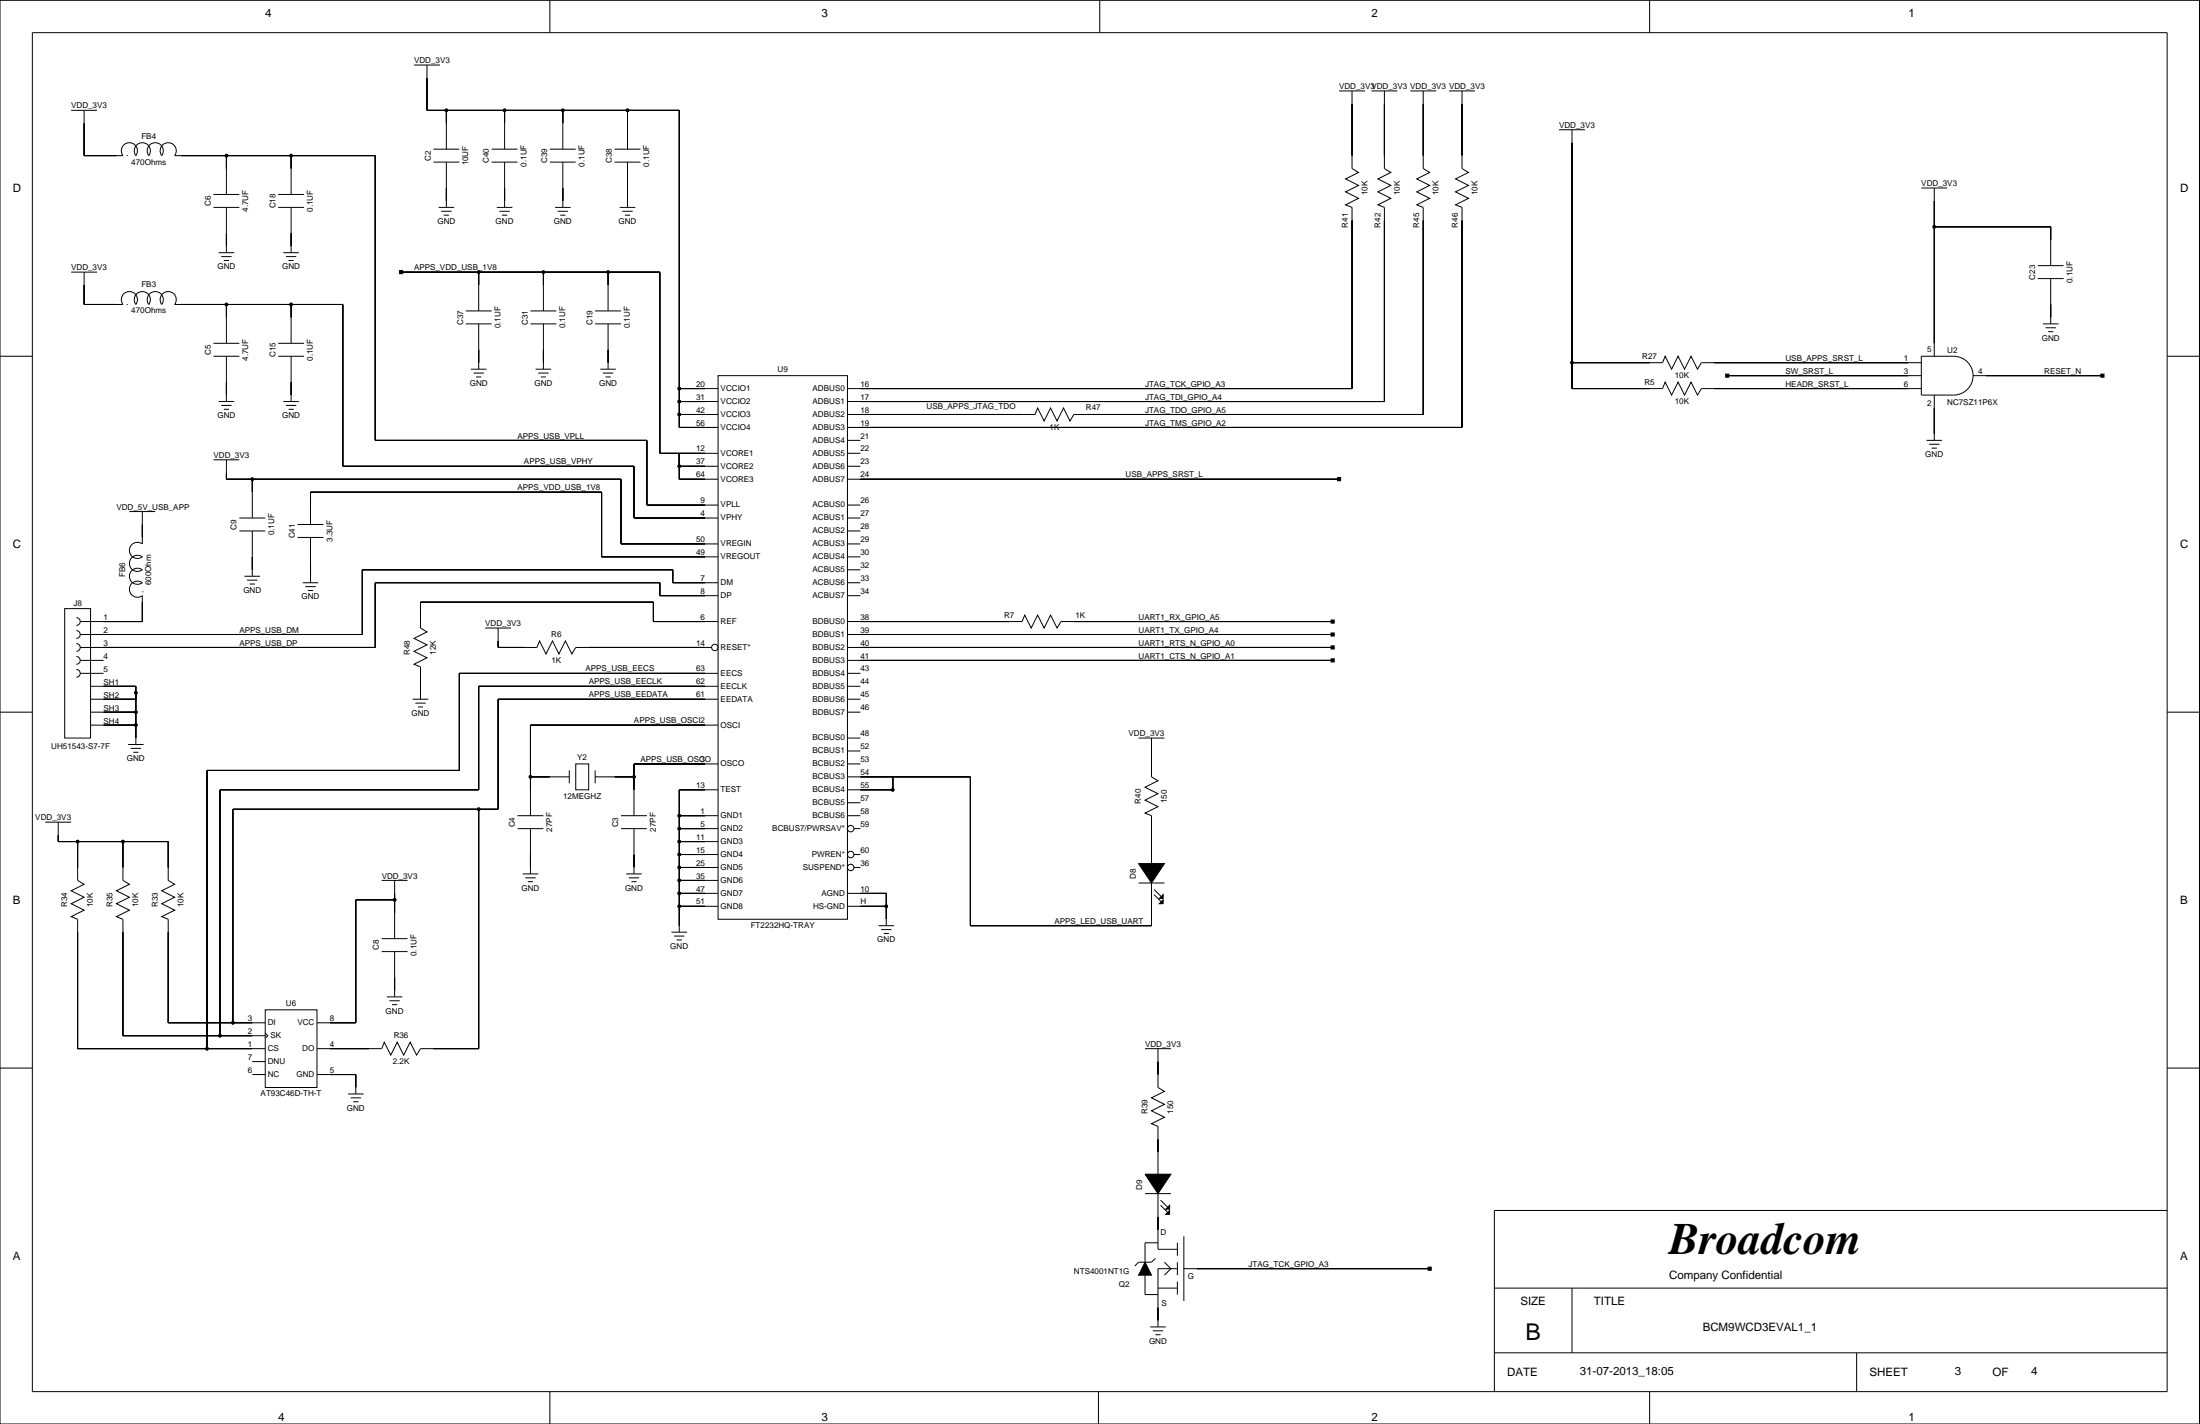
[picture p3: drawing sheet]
<svg xmlns="http://www.w3.org/2000/svg" width="432mm" height="279mm" viewBox="0 0 432 279" stroke-linecap="round" stroke-linejoin="round" font-family="sans-serif">
<g fill="none" stroke="#000" stroke-width=".2">
<path d="M0 .1h431.7v279.3h-431.7zM6.3 6.4h419.1v266.7h-419.1zM81.3 12.8h5M83.8 12.8v8.8h49.5v62.3h7.6M107.9 .1v6.3M215.9 .1v6.3M262.8 17.8h5.1M265.4 17.8v15.3l1.2 .7-2.5 1.3 2.5 1.3-2.5 1.2 2.5 1.3-2.5 1.3 1.3 .5v35.5h-99.1M269.2 17.8h5.1M271.7 17.8v15.3l1.3 .7-2.6 1.3 2.6 1.3-2.6 1.2 2.6 1.3-2.6 1.3 1.3 .5v38.1h-105.4M276.8 17.8h5.1M279.3 17.8v15.3l1.3 .7-2.5 1.3 2.5 1.3-2.5 1.2 2.5 1.3-2.5 1.3 1.2 .5v40.6h-68.5l-.8 1.3-1.3-2.5-1.2 2.5-1.3-2.5-1.3 2.5-1.2-2.5-.5 1.2h-36.9"/>
<path d="M284.4 17.8h5.1M287 17.8v15.3l1.2 .7-2.5 1.3 2.5 1.3-2.5 1.2 2.5 1.3-2.5 1.3 1.3 .5v43.2h-120.7M323.8 .1v6.3M14 21.6h5M16.5 21.6v8.9h7.6a1.59 1.59 0 0 1 .2-2.1 1.59 1.59 0 0 1 2.2 0 1.59 1.59 0 0 1 .2 2.1 1.59 1.59 0 0 1 .2-2.1 1.59 1.59 0 0 1 2.1 0 1.59 1.59 0 0 1 .2 2.1 1.59 1.59 0 0 1 .2-2.1 1.59 1.59 0 0 1 2.1 0 1.59 1.59 0 0 1 .2 2.1 1.59 1.59 0 0 1 .2-2.1 1.59 1.59 0 0 1 2.2 0 1.59 1.59 0 0 1 .2 2.1h39.3v55.9h53.4v12.7h13.9M24.9 30.5h.1M41.9 38.2h5.1M44.4 30.5v7.7M54.6 38.2h5.1M57.1 30.5v7.7M85.1 31.8h5M85.1 29.3h5"/>
<path d="M87.6 21.6v7.7M87.6 31.8v8.9M96.5 31.8h5.1M96.5 29.3h5.1M99 21.6v7.7M99 31.8v8.9M107.9 31.8h5.1M107.9 29.3h5.1M110.5 21.6v7.7M110.5 31.8v8.9M120.6 31.8h5.1M120.6 29.3h5.1"/>
<path d="M123.2 21.6v7.7M123.2 31.8v8.9M306 25.5h5.1M308.5 25.5v50.7h17.8l.5-1.2 1.3 2.5 1.3-2.5 1.2 2.5 1.3-2.5 1.3 2.5 .7-1.3h43.2M377.1 36.9h5.1M379.6 36.9v33M14 53.4h5M16.5 53.4v6.3h7.6M24.1 59.7a1.59 1.59 0 0 1 .2-2.1 1.59 1.59 0 0 1 2.2 0 1.59 1.59 0 0 1 .2 2.1 1.59 1.59 0 0 1 .2-2.1 1.59 1.59 0 0 1 2.1 0 1.59 1.59 0 0 1 .2 2.1 1.59 1.59 0 0 1 .2-2.1 1.59 1.59 0 0 1 2.1 0 1.59 1.59 0 0 1 .2 2.1 1.59 1.59 0 0 1 .2-2.1 1.59 1.59 0 0 1 2.2 0 1.59 1.59 0 0 1 .2 2.1M24.9 59.7h.1M34.3 59.7h33v31.8h57.1v10.1h16.5M41.9 40.7h5.1"/>
<path d="M42.9 49.6h3.1M43.4 50.3h2.1M43.9 51.1h1M44.4 40.7v8.9M44.4 59.7v7.7M54.6 40.7h5.1M55.6 49.6h3.1M56.1 50.3h2.1M56.6 51.1h1M57.1 40.7v8.9M57.1 59.7v7.7M78.7 53.4h50.8v35.5h11.4"/>
<path d="M86.1 40.7h3M86.6 41.5h2M87.1 42.2h1M94 53.4v7.6M97.5 40.7h3.1M98 41.5h2.1M98.5 42.2h1M106.7 53.4v7.6M108.9 40.7h3.1M109.4 41.5h2.1M110 42.2h1M119.4 53.4v7.6"/>
<path d="M121.6 40.7h3.1M122.1 41.5h2.1M122.7 42.2h1M379.6 44.5h22.9v7.6M400 54.7h5M400 52.1h5M402.5 54.7v8.8M0 69.9h6.3M41.9 69.9h5.1M41.9 67.4h5.1M42.9 78.8h3.1M43.4 79.5h2.1"/>
<path d="M44.4 69.9v8.9M54.6 69.9h5.1M54.6 67.4h5.1M55.6 78.8h3.1M56.1 79.5h2.1M57.1 69.9v8.9M91.4 63.5h5.1M91.4 61h5.1M92.4 72.4h3.1M92.9 73.2h2.1M93.5 74h1M94 63.5v8.9"/>
<path d="M104.1 63.5h5.1M104.1 61h5.1M105.1 72.4h3.1M105.6 73.2h2.1M106.1 74h1.1M106.7 63.5v8.9M116.8 63.5h5.1M116.8 61h5.1M117.8 72.4h3.1M118.3 73.2h2.1M118.8 74h1.1M119.4 63.5v8.9"/>
<path d="M133.3 76.2h7.6M133.3 78.8h7.6M140.9 73.7h25.4v106.7h-25.4zM308.5 71.2h17.8l.5-1.3 1.3 2.5 1.3-2.5 1.2 2.5 1.3-2.5 1.3 2.5 .7-1.2h43.2M339 73.7h38.1M377.1 69.9h6.4a3.8 3.8 0 0 1 3.8 3.8 3.8 3.8 0 0 1-3.8 3.8h-6.4zM379.6 77.5v8.9M387.3 73.7h25.4M396.1 77.5h.1M397.4 77.5h.1M401 63.5h3M401.5 64.3h2"/>
<path d="M402 65.1h1M425.4 69.9h6.3M41.9 90.2h5.1M43.9 80.3h1M44.4 90.2v3.8h77.5v12.7h19M49.5 94v7.6M56.6 80.3h1M133.3 81.3h7.6M133.3 88.9v5.1h7.6M133.3 91.5h7.6M166.3 86.4h2.6M166.3 99.1h2.6"/>
<path d="M166.3 94h96.5M166.3 91.5h2.6M166.3 88.9h2.6M378.1 86.4h3.1M378.6 87.2h2.1M379.1 87.9h1.1M12.7 119.4h5.1v25.4h-5.1zM25.4 100.4h5.1M27.9 116.1h.1M27.9 100.4v6.3a1.59 1.59 0 0 0-2.1 .2 1.59 1.59 0 0 0 0 2.2 1.59 1.59 0 0 0 2.1 .2 1.59 1.59 0 0 0-2.1 .2 1.59 1.59 0 0 0 0 2.1 1.59 1.59 0 0 0 2.1 .2 1.59 1.59 0 0 0-2.1 .2 1.59 1.59 0 0 0 0 2.1 1.59 1.59 0 0 0 2.1 .2 1.59 1.59 0 0 0-2.1 .2 1.59 1.59 0 0 0 0 2.2 1.59 1.59 0 0 0 2.1 .2v5.1h-12.2M47 104.2h5.1M47 101.6h5.1"/>
<path d="M48 113.1h3M48.5 113.8h2M49 114.6h1M49.5 104.2v8.9M58.4 105.4h5.1M58.4 102.9h5.1M59.4 114.3h3.1M59.9 115.1h2.1M60.4 115.9h1.1M60.9 102.9v-6.3h57.2v12.7h22.8M60.9 105.4v8.9M140.9 116.9h-11.4v-2.6h-55.9v12.7h-57.9"/>
<path d="M140.9 114.3h-8.8v-2.5h-61v12.7h-55.4M166.3 114.3h2.6M166.3 104.2h2.6M166.3 101.6h2.6M166.3 106.7h2.6M166.3 109.3h2.6M166.3 116.9h2.6M166.3 111.8h2.6M0 139.7h6.3M15 131.4a.76 .76 0 0 1 .7 .7 .76 .76 0 0 1-.7 .8M15 128.8a.76 .76 0 0 1 .7 .8 .76 .76 0 0 1-.7 .7M15 126.3a.76 .76 0 0 1 .7 .7 .76 .76 0 0 1-.7 .8"/>
<path d="M15 123.7a.76 .76 0 0 1 .7 .8 .76 .76 0 0 1-.7 .8M15 121.2a.76 .76 0 0 1 .7 .8 .76 .76 0 0 1-.7 .7M15.7 129.6h4.6M15.7 132.1h4.6M17.8 139.7h8.9M17.8 137.2h8.9M17.8 134.7h8.9v11.4M81 137.2h3.1M81.5 138h2M82 138.7h1M95.2 123.2h5.1M97.8 123.2v3.8h7.6l.5-1.2 1.3 2.5 1.2-2.5 1.3 2.5 1.3-2.5 1.2 2.5 .8-1.3h26.7"/>
<path d="M140.9 122h-12.7v-3.9h-45.7v5.1l1.3 .8-2.5 1.3 2.5 1.2-2.5 1.3 2.5 1.3-2.5 1.2 1.2 .5v6.4M140.9 137.2h-43.1v21.6h-52.1v41.9M140.9 132.1h-50.8v19.1h-49.5v54.6M140.9 134.7h-46.9v20.3h-50.8v48.2M166.3 122h34.3l.5-1.3 1.3 2.5 1.3-2.5 1.2 2.5 1.3-2.5 1.3 2.5 .7-1.2h53.4M166.3 127h95.3M166.3 139.7h2.6M166.3 137.2h2.6M166.3 124.5h95.3M166.3 129.6h95.3M166.3 132.1h2.6M166.3 134.7h2.6"/>
<path d="M425.4 139.7h6.3M17.8 142.3h8.9M25.1 146.1h3.1M25.6 146.8h2.1M26.2 147.6h1M94 158.8v47h-11.5l-.7 1.2-1.3-2.5-1.3 2.5-1.2-2.5-1.3 2.5-1.3-2.5-.5 1.3h-12.7M104.1 152.4h7.6M111.7 151.2v2.5M113 149.9h2.5v5.1h-2.5zM116.8 152.4h7.6M116.8 151.2v2.5M140.9 155h-7.6v27.9"/>
<path d="M140.9 149.9h-16.5v10.1M140.9 142.3h-36.8v17.7M166.3 152.4h24.2v29.2h35.5v-8.3M166.3 144.8h2.6M166.3 157.5h2.6M166.3 149.9h2.6M166.3 147.3h2.6M175.2 152.4v2.6h-8.9M223.5 144.8h5M226 144.8v7.6l1.3 .8-2.6 1.3 2.6 1.2-2.6 1.3 2.6 1.3-2.6 1.2 1.3 .5v9.4M8.9 161.3h5.1M11.4 161.3v3.8h21.6v7.6l1.3 .8-2.6 1.3 2.6 1.2-2.6 1.3 2.6 1.3-2.6 1.3 1.3 .5v20.3h19.1"/>
<path d="M15.2 165.1v7.6l1.3 .8-2.5 1.3 2.5 1.2-2.5 1.3 2.5 1.3-2.5 1.3 1.2 .5v25.4h36.9M24.1 165.1v7.6l1.3 .8-2.5 1.3 2.5 1.2-2.5 1.3 2.5 1.3-2.5 1.3 1.2 .5v22.8h28M74.9 172.7h5.1M77.5 176.6h-7.7v24.1h-7.6M77.5 172.7v11.5M101.6 162.6h5.1M101.6 160h5.1M102.6 171.5h3M103.1 172.2h2M103.6 173h1M104.1 162.6v8.9M121.9 162.6h5.1"/>
<path d="M121.9 160h5.1M122.9 171.5h3.1M123.4 172.2h2M123.9 173h1M124.4 162.6v8.9M133.3 172.7h7.6M133.3 162.6h7.6M133.3 160h7.6M133.3 170.2h7.6M133.3 177.8h7.6M133.3 175.3h7.6M133.3 167.7h7.6"/>
<path d="M133.3 165.1h7.6M166.3 175.3h7.7v6.3M166.3 160h2.6M166.3 177.8h7.7M167.6 162.6h1.3M167.6 170.2h1.3M167.6 167.7h1.3M223.5 173.3h5M226.5 174.5l1.5 1.5M226.5 175.5l1.5 1.6M52.1 198.1h10.1v15.3h-10.1zM74.9 186.7h5.1"/>
<path d="M74.9 184.2h5.1M75.9 195.6h3.1M76.4 196.4h2.1M76.9 197.1h1.1M77.5 186.7v8.9M131.8 182.9h3M132.3 183.7h2M132.8 184.4h1M172.4 181.6h3.1M172.9 182.4h2.1M173.4 183.2h1.1M0 209.6h6.3"/>
<path d="M49.5 210.8h2.6M49.5 208.3h2.6M52.1 202.7l.5 .5-.5 .5M62.2 210.8h7.6v3.8M68.3 214.6h3.1M68.8 215.4h2M69.3 216.2h1M224.7 205.8h5.1M227.3 205.8v7.6l1.2 .7-2.5 1.3 2.5 1.3-2.5 1.2 2.5 1.3-2.5 1.3 1.3 .5v9.4M425.4 209.6h6.3M224.7 234.2h5.1M227.3 234.2v10.9h3.8"/>
<path d="M227.8 235.5l1.5 1.5M227.8 236.5l1.5 1.5M425.4 237.5h-132.1v35.6M224.7 250.2v3.8h2.6M226.8 246.9l-.8 .8h-2.5l-.8 .7M227.3 252.7h3.8M227.3 243.8h-2.6v3.9M228.5 247.7l1.3 1.2-1.3 1.3M231.1 248.9h-3.8v11.5M231.1 243.8v2.6M231.1 247.7v2.5M231.1 251.5v2.5"/>
<path d="M232.4 248.9h48.2M232.4 242.6v12.7M293.3 252.7h132.1M308.5 252.7v12.7M107.9 273.1v6.3M215.6 273.1v6.3M225.8 260.4h3M226.3 261.1h2M226.8 261.9h1M293.3 265.4h132.1M323.8 273.1v6.3M364.4 265.4v7.7"/>
<circle cx="44.4" cy="30.5" r=".25"/>
<circle cx="57.1" cy="30.5" r=".25"/>
<circle cx="87.6" cy="21.6" r=".25"/>
<circle cx="99" cy="21.6" r=".25"/>
<circle cx="110.5" cy="21.6" r=".25"/>
<circle cx="123.2" cy="21.6" r=".25"/>
<circle cx="44.4" cy="59.7" r=".25"/>
<circle cx="57.1" cy="59.7" r=".25"/>
<circle cx="94" cy="53.4" r=".25"/>
<circle cx="106.7" cy="53.4" r=".25"/>
<circle cx="119.4" cy="53.4" r=".25"/>
<circle cx="379.6" cy="44.5" r=".25"/>
<circle cx="133.3" cy="76.2" r=".25"/>
<circle cx="133.3" cy="78.8" r=".25"/>
<circle cx="308.5" cy="71.2" r=".25"/>
<circle cx="49.5" cy="94" r=".25"/>
<circle cx="133.3" cy="81.3" r=".25"/>
<circle cx="133.3" cy="91.5" r=".25"/>
<circle cx="26.7" cy="139.7" r=".25"/>
<circle cx="26.7" cy="135.9" r=".25"/>
<circle cx="140.3" cy="127" r=".63"/>
<circle cx="26.7" cy="142.3" r=".25"/>
<circle cx="94" cy="158.8" r=".25"/>
<circle cx="104.1" cy="152.4" r=".25"/>
<circle cx="124.4" cy="152.4" r=".25"/>
<circle cx="175.2" cy="155" r=".25"/>
<circle cx="15.2" cy="165.1" r=".25"/>
<circle cx="24.1" cy="165.1" r=".25"/>
<circle cx="77.5" cy="176.6" r=".25"/>
<circle cx="133.3" cy="175.3" r=".25"/>
<circle cx="133.3" cy="167.7" r=".25"/>
<circle cx="133.3" cy="160" r=".25"/>
<circle cx="133.3" cy="172.7" r=".25"/>
<circle cx="133.3" cy="165.1" r=".25"/>
<circle cx="133.3" cy="170.2" r=".25"/>
<circle cx="133.3" cy="177.8" r=".25"/>
<circle cx="133.3" cy="162.6" r=".25"/>
<circle cx="167" cy="170.2" r=".63"/>
<circle cx="167" cy="167.7" r=".63"/>
<circle cx="167" cy="162.6" r=".63"/>
<circle cx="174" cy="177.8" r=".25"/>
<circle cx="40.6" cy="205.8" r=".25"/>
<circle cx="43.2" cy="203.2" r=".25"/>
<circle cx="45.7" cy="200.7" r=".25"/>
</g>
<g fill="#000" stroke="#000" stroke-width=".2">
<path d="M83.8 15.3v6.3z" fill-rule="evenodd"/>
<path d="M16.5 24.2v6.3z" fill-rule="evenodd"/>
<path d="M16.5 30.5h6.4z" fill-rule="evenodd"/>
<path d="M35.6 30.5h8.8z" fill-rule="evenodd"/>
<path d="M44.4 30.5v2.6z" fill-rule="evenodd"/>
<path d="M57.1 30.5v2.6z" fill-rule="evenodd"/>
<path d="M44.4 30.5h12.7z" fill-rule="evenodd"/>
<path d="M57.1 30.5h16.5z" fill-rule="evenodd"/>
<path d="M73.6 30.5v55.9z" fill-rule="evenodd"/>
<path d="M87.6 21.6v2.6z" fill-rule="evenodd"/>
<path d="M83.8 21.6h3.8z" fill-rule="evenodd"/>
<path d="M87.6 36.9v2.5z" fill-rule="evenodd"/>
<path d="M99 21.6v2.6z" fill-rule="evenodd"/>
<path d="M87.6 21.6h11.4z" fill-rule="evenodd"/>
<path d="M99 36.9v2.5z" fill-rule="evenodd"/>
<path d="M110.5 21.6v2.6z" fill-rule="evenodd"/>
<path d="M99 21.6h11.5z" fill-rule="evenodd"/>
<path d="M110.5 36.9v2.5z" fill-rule="evenodd"/>
<path d="M110.5 21.6h12.7z" fill-rule="evenodd"/>
<path d="M123.2 21.6v2.6z" fill-rule="evenodd"/>
<path d="M123.2 36.9v2.5z" fill-rule="evenodd"/>
<path d="M133.3 21.6v54.6z" fill-rule="evenodd"/>
<path d="M123.2 21.6h10.1z" fill-rule="evenodd"/>
<path d="M265.4 20.4v10.1z" fill-rule="evenodd"/>
<path d="M271.7 20.4v10.1z" fill-rule="evenodd"/>
<path d="M279.3 20.4v10.1z" fill-rule="evenodd"/>
<path d="M287 20.4v10.1z" fill-rule="evenodd"/>
<path d="M308.5 28v43.2z" fill-rule="evenodd"/>
<path d="M379.6 39.4v5.1z" fill-rule="evenodd"/>
<path d="M16.5 55.9v3.8z" fill-rule="evenodd"/>
<path d="M16.5 59.7h6.4z" fill-rule="evenodd"/>
<path d="M44.4 45.8v2.5z" fill-rule="evenodd"/>
<path d="M44.4 59.7v2.6z" fill-rule="evenodd"/>
<path d="M35.6 59.7h8.8z" fill-rule="evenodd"/>
<path d="M57.1 45.8v2.5z" fill-rule="evenodd"/>
<path d="M57.1 59.7v2.6z" fill-rule="evenodd"/>
<path d="M44.4 59.7h12.7z" fill-rule="evenodd"/>
<path d="M57.1 59.7h10.2z" fill-rule="evenodd"/>
<path d="M67.3 59.7v31.8z" fill-rule="evenodd"/>
<path d="M78.4 53.1h.6v.6h-.6z" fill-rule="evenodd"/>
<path d="M94 53.4v2.5z" fill-rule="evenodd"/>
<path d="M78.7 53.4h15.3z" fill-rule="evenodd"/>
<path d="M106.7 53.4v2.5z" fill-rule="evenodd"/>
<path d="M94 53.4h12.7z" fill-rule="evenodd"/>
<path d="M119.4 53.4v2.5z" fill-rule="evenodd"/>
<path d="M106.7 53.4h12.7z" fill-rule="evenodd"/>
<path d="M129.5 53.4v35.5z" fill-rule="evenodd"/>
<path d="M119.4 53.4h10.1z" fill-rule="evenodd"/>
<path d="M265.4 43.2v33z" fill-rule="evenodd"/>
<path d="M271.7 43.2v35.6z" fill-rule="evenodd"/>
<path d="M279.3 43.2v38.1z" fill-rule="evenodd"/>
<path d="M287 43.2v40.7z" fill-rule="evenodd"/>
<path d="M379.6 44.5v22.9z" fill-rule="evenodd"/>
<path d="M379.6 44.5h22.9z" fill-rule="evenodd"/>
<path d="M402.5 44.5v2.5z" fill-rule="evenodd"/>
<path d="M402.5 59.7v2.6z" fill-rule="evenodd"/>
<path d="M44.4 75v2.5z" fill-rule="evenodd"/>
<path d="M57.1 75v2.5z" fill-rule="evenodd"/>
<path d="M94 68.6v2.6z" fill-rule="evenodd"/>
<path d="M106.7 68.6v2.6z" fill-rule="evenodd"/>
<path d="M119.4 68.6v2.6z" fill-rule="evenodd"/>
<path d="M133.3 78.8v2.5z" fill-rule="evenodd"/>
<path d="M133.3 76.2v2.6z" fill-rule="evenodd"/>
<path d="M133.3 78.8h5.1z" fill-rule="evenodd"/>
<path d="M133.3 76.2h5.1z" fill-rule="evenodd"/>
<path d="M168.9 76.2h96.5z" fill-rule="evenodd"/>
<path d="M168.9 78.8h102.8z" fill-rule="evenodd"/>
<path d="M308.5 71.2v5z" fill-rule="evenodd"/>
<path d="M308.5 71.2h15.3z" fill-rule="evenodd"/>
<path d="M308.5 76.2h15.3z" fill-rule="evenodd"/>
<path d="M338.7 73.4h.6v.6h-.6z" fill-rule="evenodd"/>
<path d="M336.5 71.2h38.1z" fill-rule="evenodd"/>
<path d="M339 73.7h35.6z" fill-rule="evenodd"/>
<path d="M336.5 76.2h38.1z" fill-rule="evenodd"/>
<path d="M412.4 73.4h.6v.6h-.6z" fill-rule="evenodd"/>
<path d="M389.8 73.7h22.9z" fill-rule="evenodd"/>
<path d="M44.4 92.8v1.2z" fill-rule="evenodd"/>
<path d="M49.5 94v2.6z" fill-rule="evenodd"/>
<path d="M44.4 94h5.1z" fill-rule="evenodd"/>
<path d="M60.9 96.6v1.2z" fill-rule="evenodd"/>
<path d="M118.1 96.6v12.7z" fill-rule="evenodd"/>
<path d="M60.9 96.6h57.2z" fill-rule="evenodd"/>
<path d="M121.9 94v12.7z" fill-rule="evenodd"/>
<path d="M49.5 94h72.4z" fill-rule="evenodd"/>
<path d="M124.4 91.5v10.1z" fill-rule="evenodd"/>
<path d="M67.3 91.5h57.1z" fill-rule="evenodd"/>
<path d="M127 86.4v12.7z" fill-rule="evenodd"/>
<path d="M73.6 86.4h53.4z" fill-rule="evenodd"/>
<path d="M133.3 81.3v2.6z" fill-rule="evenodd"/>
<path d="M133.3 88.9v2.6z" fill-rule="evenodd"/>
<path d="M133.3 91.5v2.5z" fill-rule="evenodd"/>
<path d="M133.3 88.9v2.6z" fill-rule="evenodd"/>
<path d="M129.5 88.9h3.8z" fill-rule="evenodd"/>
<path d="M133.3 83.9h5.1z" fill-rule="evenodd"/>
<path d="M133.3 81.3h5.1z" fill-rule="evenodd"/>
<path d="M127 99.1h11.4z" fill-rule="evenodd"/>
<path d="M133.3 88.9h5.1z" fill-rule="evenodd"/>
<path d="M133.3 94h5.1z" fill-rule="evenodd"/>
<path d="M133.3 91.5h5.1z" fill-rule="evenodd"/>
<path d="M168.9 81.3h31.7z" fill-rule="evenodd"/>
<path d="M262.5 93.7h.6v.6h-.6z" fill-rule="evenodd"/>
<path d="M168.9 94h93.9z" fill-rule="evenodd"/>
<path d="M213.3 81.3h66z" fill-rule="evenodd"/>
<path d="M168.9 83.9h118.1z" fill-rule="evenodd"/>
<path d="M379.6 80.1v5z" fill-rule="evenodd"/>
<path d="M27.9 118.1v3.9z" fill-rule="evenodd"/>
<path d="M27.9 102.9v2.5z" fill-rule="evenodd"/>
<path d="M49.5 109.3v2.5z" fill-rule="evenodd"/>
<path d="M60.9 110.5v2.6z" fill-rule="evenodd"/>
<path d="M71.1 111.8v12.7z" fill-rule="evenodd"/>
<path d="M73.6 114.3v12.7z" fill-rule="evenodd"/>
<path d="M82.5 118.1v2.6z" fill-rule="evenodd"/>
<path d="M128.2 118.1v3.9z" fill-rule="evenodd"/>
<path d="M82.5 118.1h45.7z" fill-rule="evenodd"/>
<path d="M73.6 114.3h55.9z" fill-rule="evenodd"/>
<path d="M129.5 114.3v2.6z" fill-rule="evenodd"/>
<path d="M71.1 111.8h61z" fill-rule="evenodd"/>
<path d="M132.1 111.8v2.5z" fill-rule="evenodd"/>
<path d="M121.9 106.7h16.5z" fill-rule="evenodd"/>
<path d="M124.4 101.6h14z" fill-rule="evenodd"/>
<path d="M132.1 114.3h6.3z" fill-rule="evenodd"/>
<path d="M129.5 116.9h8.9z" fill-rule="evenodd"/>
<path d="M118.1 109.3h20.3z" fill-rule="evenodd"/>
<path d="M20.3 137.2h6.4z" fill-rule="evenodd"/>
<path d="M26.7 135.9v1.3z" fill-rule="evenodd"/>
<path d="M20.3 134.7h6.4z" fill-rule="evenodd"/>
<path d="M26.7 134.7v1.2z" fill-rule="evenodd"/>
<path d="M26.7 135.9v3.8z" fill-rule="evenodd"/>
<path d="M20.3 139.7h6.4z" fill-rule="evenodd"/>
<path d="M26.7 139.7v2.6z" fill-rule="evenodd"/>
<path d="M20.3 122h7.6z" fill-rule="evenodd"/>
<path d="M20.3 124.5h50.8z" fill-rule="evenodd"/>
<path d="M20.3 127h53.3z" fill-rule="evenodd"/>
<path d="M82.5 133.4v2.5z" fill-rule="evenodd"/>
<path d="M90.1 132.1v19.1z" fill-rule="evenodd"/>
<path d="M94 134.7v20.3z" fill-rule="evenodd"/>
<path d="M97.8 125.8v1.2z" fill-rule="evenodd"/>
<path d="M97.8 137.2v21.6z" fill-rule="evenodd"/>
<path d="M97.8 127h5z" fill-rule="evenodd"/>
<path d="M97.8 137.2h40.6z" fill-rule="evenodd"/>
<path d="M94 134.7h44.4z" fill-rule="evenodd"/>
<path d="M90.1 132.1h48.3z" fill-rule="evenodd"/>
<path d="M115.5 127h22.9z" fill-rule="evenodd"/>
<path d="M128.2 122h10.2z" fill-rule="evenodd"/>
<path d="M168.9 122h29.2z" fill-rule="evenodd"/>
<path d="M261.3 121.7h.6v.6h-.6z" fill-rule="evenodd"/>
<path d="M261.3 124.2h.6v.6h-.6z" fill-rule="evenodd"/>
<path d="M261.3 129.3h.6v.6h-.6z" fill-rule="evenodd"/>
<path d="M261.3 126.7h.6v.6h-.6z" fill-rule="evenodd"/>
<path d="M210.8 122h50.8z" fill-rule="evenodd"/>
<path d="M168.9 124.5h92.7z" fill-rule="evenodd"/>
<path d="M168.9 129.6h92.7z" fill-rule="evenodd"/>
<path d="M168.9 127h92.7z" fill-rule="evenodd"/>
<path d="M20.3 142.3h6.4z" fill-rule="evenodd"/>
<path d="M26.7 142.3v2.5z" fill-rule="evenodd"/>
<path d="M40.6 151.2v54.6z" fill-rule="evenodd"/>
<path d="M43.2 155v48.2z" fill-rule="evenodd"/>
<path d="M45.7 158.8v41.9z" fill-rule="evenodd"/>
<path d="M40.6 151.2h49.5z" fill-rule="evenodd"/>
<path d="M94 158.8v47z" fill-rule="evenodd"/>
<path d="M45.7 158.8h48.3z" fill-rule="evenodd"/>
<path d="M43.2 155h50.8z" fill-rule="evenodd"/>
<path d="M94 158.8h3.8z" fill-rule="evenodd"/>
<path d="M104.1 142.3v10.1z" fill-rule="evenodd"/>
<path d="M104.1 152.4v2.6z" fill-rule="evenodd"/>
<path d="M104.1 152.4h3.8z" fill-rule="evenodd"/>
<path d="M120.6 152.4h3.8z" fill-rule="evenodd"/>
<path d="M124.4 149.9v2.5z" fill-rule="evenodd"/>
<path d="M124.4 152.4v2.6z" fill-rule="evenodd"/>
<path d="M133.3 155v5z" fill-rule="evenodd"/>
<path d="M133.3 155h5.1z" fill-rule="evenodd"/>
<path d="M104.1 142.3h34.3z" fill-rule="evenodd"/>
<path d="M124.4 149.9h14z" fill-rule="evenodd"/>
<path d="M168.9 155h6.3z" fill-rule="evenodd"/>
<path d="M168.9 152.4h6.3z" fill-rule="evenodd"/>
<path d="M175.2 152.4v2.6z" fill-rule="evenodd"/>
<path d="M175.2 152.4v2.6z" fill-rule="evenodd"/>
<path d="M175.2 152.4h15.3z" fill-rule="evenodd"/>
<path d="M190.5 152.4v29.2z" fill-rule="evenodd"/>
<path d="M226 147.3v2.6z" fill-rule="evenodd"/>
<path d="M11.4 163.9v1.2z" fill-rule="evenodd"/>
<path d="M15.2 165.1v5.1z" fill-rule="evenodd"/>
<path d="M11.4 165.1h3.8z" fill-rule="evenodd"/>
<path d="M24.1 165.1v5.1z" fill-rule="evenodd"/>
<path d="M15.2 165.1h8.9z" fill-rule="evenodd"/>
<path d="M33 165.1v5.1z" fill-rule="evenodd"/>
<path d="M24.1 165.1h8.9z" fill-rule="evenodd"/>
<path d="M69.8 176.6v24.1z" fill-rule="evenodd"/>
<path d="M77.5 176.6v2.5z" fill-rule="evenodd"/>
<path d="M69.8 176.6h7.7z" fill-rule="evenodd"/>
<path d="M77.5 175.3v1.3z" fill-rule="evenodd"/>
<path d="M104.1 167.7v2.5z" fill-rule="evenodd"/>
<path d="M124.4 167.7v2.5z" fill-rule="evenodd"/>
<path d="M133.3 160v2.6z" fill-rule="evenodd"/>
<path d="M133.3 162.6v2.5z" fill-rule="evenodd"/>
<path d="M133.3 165.1v2.6z" fill-rule="evenodd"/>
<path d="M133.3 167.7v2.5z" fill-rule="evenodd"/>
<path d="M133.3 170.2v2.5z" fill-rule="evenodd"/>
<path d="M133.3 172.7v2.6z" fill-rule="evenodd"/>
<path d="M133.3 175.3v2.5z" fill-rule="evenodd"/>
<path d="M133.3 177.8v3.8z" fill-rule="evenodd"/>
<path d="M133.3 160h5.1z" fill-rule="evenodd"/>
<path d="M133.3 162.6h5.1z" fill-rule="evenodd"/>
<path d="M133.3 165.1h5.1z" fill-rule="evenodd"/>
<path d="M133.3 167.7h5.1z" fill-rule="evenodd"/>
<path d="M133.3 170.2h5.1z" fill-rule="evenodd"/>
<path d="M133.3 172.7h5.1z" fill-rule="evenodd"/>
<path d="M133.3 175.3h5.1z" fill-rule="evenodd"/>
<path d="M133.3 177.8h5.1z" fill-rule="evenodd"/>
<path d="M168.9 175.3h5.1z" fill-rule="evenodd"/>
<path d="M174 175.3v2.5z" fill-rule="evenodd"/>
<path d="M168.9 177.8h5.1z" fill-rule="evenodd"/>
<path d="M174 177.8v2.6z" fill-rule="evenodd"/>
<path d="M223.5 169.4h5l-2.5 3.9z" fill-rule="evenodd"/>
<path d="M226 177.8v3.8z" fill-rule="evenodd"/>
<path d="M226 162.6v2.5z" fill-rule="evenodd"/>
<path d="M228.3 176.6v.7h-.8z" fill-rule="evenodd"/>
<path d="M228.3 175.5v.8h-.8z" fill-rule="evenodd"/>
<path d="M15.2 182.9v22.9z" fill-rule="evenodd"/>
<path d="M24.1 182.9v20.3z" fill-rule="evenodd"/>
<path d="M33 182.9v17.8z" fill-rule="evenodd"/>
<path d="M77.5 191.8v2.5z" fill-rule="evenodd"/>
<path d="M190.5 181.6h35.5z" fill-rule="evenodd"/>
<path d="M15.2 205.8h25.4z" fill-rule="evenodd"/>
<path d="M24.1 203.2h19.1z" fill-rule="evenodd"/>
<path d="M33 200.7h12.7z" fill-rule="evenodd"/>
<path d="M45.7 200.7h3.8z" fill-rule="evenodd"/>
<path d="M43.2 203.2h6.3z" fill-rule="evenodd"/>
<path d="M40.6 205.8h8.9z" fill-rule="evenodd"/>
<path d="M64.8 200.7h5z" fill-rule="evenodd"/>
<path d="M69.8 210.8v2.6z" fill-rule="evenodd"/>
<path d="M64.8 210.8h5z" fill-rule="evenodd"/>
<path d="M64.8 205.8h7.6z" fill-rule="evenodd"/>
<path d="M85.1 205.8h8.9z" fill-rule="evenodd"/>
<path d="M227.3 208.3v2.5z" fill-rule="evenodd"/>
<path d="M224.7 230.4h5.1l-2.5 3.8z" fill-rule="evenodd"/>
<path d="M227.3 238.8v2.5z" fill-rule="evenodd"/>
<path d="M227.3 223.5v2.6z" fill-rule="evenodd"/>
<path d="M229.6 237.5v.8h-.8z" fill-rule="evenodd"/>
<path d="M228.8 237.2l.8-.7v.7z" fill-rule="evenodd"/>
<path d="M224.7 247.7l1.3 2.5h-2.5z" fill-rule="evenodd"/>
<path d="M227.3 256.5v2.6z" fill-rule="evenodd"/>
<path d="M280.3 248.6h.6v.6h-.6z" fill-rule="evenodd"/>
<path d="M234.9 248.9h45.7z" fill-rule="evenodd"/>
<circle cx="44.4" cy="30.5" r=".25"/>
<circle cx="57.1" cy="30.5" r=".25"/>
<circle cx="87.6" cy="21.6" r=".25"/>
<circle cx="99" cy="21.6" r=".25"/>
<circle cx="110.5" cy="21.6" r=".25"/>
<circle cx="123.2" cy="21.6" r=".25"/>
<circle cx="44.4" cy="59.7" r=".25"/>
<circle cx="57.1" cy="59.7" r=".25"/>
<circle cx="94" cy="53.4" r=".25"/>
<circle cx="106.7" cy="53.4" r=".25"/>
<circle cx="119.4" cy="53.4" r=".25"/>
<circle cx="379.6" cy="44.5" r=".25"/>
<circle cx="133.3" cy="76.2" r=".25"/>
<circle cx="133.3" cy="78.8" r=".25"/>
<circle cx="308.5" cy="71.2" r=".25"/>
<circle cx="49.5" cy="94" r=".25"/>
<circle cx="133.3" cy="81.3" r=".25"/>
<circle cx="133.3" cy="91.5" r=".25"/>
<circle cx="26.7" cy="139.7" r=".25"/>
<circle cx="26.7" cy="135.9" r=".25"/>
<circle cx="26.7" cy="142.3" r=".25"/>
<circle cx="94" cy="158.8" r=".25"/>
<circle cx="104.1" cy="152.4" r=".25"/>
<circle cx="124.4" cy="152.4" r=".25"/>
<circle cx="175.2" cy="155" r=".25"/>
<circle cx="15.2" cy="165.1" r=".25"/>
<circle cx="24.1" cy="165.1" r=".25"/>
<circle cx="77.5" cy="176.6" r=".25"/>
<circle cx="133.3" cy="175.3" r=".25"/>
<circle cx="133.3" cy="167.7" r=".25"/>
<circle cx="133.3" cy="160" r=".25"/>
<circle cx="133.3" cy="172.7" r=".25"/>
<circle cx="133.3" cy="165.1" r=".25"/>
<circle cx="133.3" cy="170.2" r=".25"/>
<circle cx="133.3" cy="177.8" r=".25"/>
<circle cx="133.3" cy="162.6" r=".25"/>
<circle cx="174" cy="177.8" r=".25"/>
<circle cx="40.6" cy="205.8" r=".25"/>
<circle cx="43.2" cy="203.2" r=".25"/>
<circle cx="45.7" cy="200.7" r=".25"/>
</g>
<text font-size="8.8" x="327.6" y="246.1">Broadcom</text>
<text font-size="4.5" x="299.4" y="263">B</text>
<g font-size="2.3">
<text x="52.1" y="3.4">4</text>
<text x="161.3" y="3.4">3</text>
<text x="269.2" y="3.4">2</text>
<text x="374.6" y="3.4">1</text>
<text x="2.5" y="37.6">D</text>
<text x="427.9" y="37.6">D</text>
<text x="2.5" y="107.5">C</text>
<text x="427.9" y="107.5">C</text>
<text x="2.5" y="177.3">B</text>
<text x="427.9" y="177.3">B</text>
<text x="2.5" y="247.1">A</text>
<text x="327.6" y="250.9">Company Confidential</text>
<text x="427.9" y="247.1">A</text>
<text x="298.4" y="256">SIZE</text>
<text x="312.8" y="256">TITLE</text>
<text x="334.2" y="261.1">BCM9WCD3EVAL1_1</text>
<text x="310.1" y="269.7">31-07-2013_18:05</text>
<text x="383.7" y="269.7">3</text>
<text x="398.7" y="269.7">4</text>
<text x="295.8" y="270">DATE</text>
<text x="366.9" y="270">SHEET</text>
<text x="391.1" y="270">OF</text>
<text x="54.6" y="278.9">4</text>
<text x="161.3" y="278.9">3</text>
<text x="269.2" y="278.9">2</text>
<text x="374.6" y="278.9">1</text>
</g>
<g font-size="1.6">
<text x="81.3" y="12.4">VDD_3V3</text>
<text x="262.8" y="17.5">VDD_3V3VDD_3V3 VDD_3V3 VDD_3V3</text>
<text x="14" y="21.3">VDD_3V3</text>
<text x="27.8" y="27.2">FB4</text>
<text x="306" y="25.1">VDD_3V3</text>
<text x="25.8" y="32.3">470Ohms</text>
<text x="84.5" y="31.5" transform="rotate(-90 84.5 31.5)">C2</text>
<text x="91.9" y="32.5" transform="rotate(-90 91.9 32.5)">10UF</text>
<text x="96" y="32" transform="rotate(-90 96 32)">C40</text>
<text x="103.3" y="32.7" transform="rotate(-90 103.3 32.7)">0.1UF</text>
<text x="107.4" y="32" transform="rotate(-90 107.4 32)">C39</text>
<text x="114.7" y="32.7" transform="rotate(-90 114.7 32.7)">0.1UF</text>
<text x="120.1" y="32" transform="rotate(-90 120.1 32)">C38</text>
<text x="127.4" y="32.7" transform="rotate(-90 127.4 32.7)">0.1UF</text>
<text x="41.4" y="40.4" transform="rotate(-90 41.4 40.4)">C6</text>
<text x="48.7" y="41.6" transform="rotate(-90 48.7 41.6)">4.7UF</text>
<text x="54.1" y="40.9" transform="rotate(-90 54.1 40.9)">C18</text>
<text x="61.4" y="41.6" transform="rotate(-90 61.4 41.6)">0.1UF</text>
<text x="268.4" y="38.3" transform="rotate(-90 268.4 38.3)">10K</text>
<text x="274.7" y="38.3" transform="rotate(-90 274.7 38.3)">10K</text>
<text x="282.3" y="38.3" transform="rotate(-90 282.3 38.3)">10K</text>
<text x="290" y="38.3" transform="rotate(-90 290 38.3)">10K</text>
<text x="377.1" y="36.5">VDD_3V3</text>
<text x="85.9" y="44">GND</text>
<text x="97.3" y="44">GND</text>
<text x="108.7" y="44">GND</text>
<text x="121.4" y="44">GND</text>
<text x="264.6" y="44.7" transform="rotate(-90 264.6 44.7)">R41</text>
<text x="270.9" y="44.7" transform="rotate(-90 270.9 44.7)">R42</text>
<text x="278.5" y="44.7" transform="rotate(-90 278.5 44.7)">R45</text>
<text x="286.2" y="44.7" transform="rotate(-90 286.2 44.7)">R46</text>
<text x="14" y="53">VDD_3V3</text>
<text x="42.7" y="52.8">GND</text>
<text x="55.4" y="52.8">GND</text>
<text x="81.3" y="53">APPS_VDD_USB_1V8</text>
<text x="27.8" y="56.4">FB3</text>
<text x="399.4" y="54.8" transform="rotate(-90 399.4 54.8)">C23</text>
<text x="406.8" y="55.5" transform="rotate(-90 406.8 55.5)">0.1UF</text>
<text x="25.8" y="61.5">470Ohms</text>
<text x="90.9" y="63.7" transform="rotate(-90 90.9 63.7)">C37</text>
<text x="98.2" y="64.4" transform="rotate(-90 98.2 64.4)">0.1UF</text>
<text x="103.6" y="63.7" transform="rotate(-90 103.6 63.7)">C31</text>
<text x="110.9" y="64.4" transform="rotate(-90 110.9 64.4)">0.1UF</text>
<text x="116.3" y="63.7" transform="rotate(-90 116.3 63.7)">C19</text>
<text x="123.6" y="64.4" transform="rotate(-90 123.6 64.4)">0.1UF</text>
<text x="41.4" y="69.6" transform="rotate(-90 41.4 69.6)">C5</text>
<text x="48.7" y="70.8" transform="rotate(-90 48.7 70.8)">4.7UF</text>
<text x="54.1" y="70.1" transform="rotate(-90 54.1 70.1)">C15</text>
<text x="61.4" y="70.8" transform="rotate(-90 61.4 70.8)">0.1UF</text>
<text x="322.3" y="70.4">R27</text>
<text x="350.4" y="70.8">USB_APPS_SRST_L</text>
<text x="373.7" y="70.8">1</text>
<text x="378.3" y="69">5</text>
<text x="382.2" y="69.4">U2</text>
<text x="400.7" y="66.8">GND</text>
<text x="92.2" y="75.7">GND</text>
<text x="104.9" y="75.7">GND</text>
<text x="117.6" y="75.7">GND</text>
<text x="136.6" y="75.9">20</text>
<text x="141.4" y="76.7">VCCIO1</text>
<text x="152.6" y="72.9">U9</text>
<text x="159.5" y="76.7">ADBUS0</text>
<text x="168.9" y="75.9">16</text>
<text x="224.7" y="75.9">JTAG_TCK_GPIO_A3</text>
<text x="322.8" y="75.5">R5</text>
<text x="328.7" y="74.2">10K</text>
<text x="350.4" y="73.3">SW_SRST_L</text>
<text x="350.4" y="75.9">HEADR_SRST_L</text>
<text x="373.7" y="75.9">6</text>
<text x="373.7" y="73.3">3</text>
<text x="388.3" y="73.3">4</text>
<text x="401.2" y="73.3">RESET_N</text>
<text x="42.7" y="82.1">GND</text>
<text x="55.4" y="82.1">GND</text>
<text x="136.6" y="78.4">31</text>
<text x="136.6" y="81">42</text>
<text x="136.6" y="83.5">56</text>
<text x="141.4" y="81.8">VCCIO3</text>
<text x="141.4" y="79.3">VCCIO2</text>
<text x="159.5" y="81.8">ADBUS2</text>
<text x="159.5" y="79.3">ADBUS1</text>
<text x="168.9" y="78.4">17</text>
<text x="168.9" y="81">18</text>
<text x="168.9" y="83.5">19</text>
<text x="181.9" y="80.2">USB_APPS_JTAG_TDO</text>
<text x="213.1" y="80.5">R47</text>
<text x="224.7" y="81">JTAG_TDO_GPIO_A5</text>
<text x="224.7" y="78.4">JTAG_TDI_GPIO_A4</text>
<text x="224.7" y="83.5">JTAG_TMS_GPIO_A2</text>
<text x="328.7" y="79.3">10K</text>
<text x="378.3" y="79.7">2</text>
<text x="382.2" y="79.5">NC7SZ11P6X</text>
<text x="41.9" y="89.8">VDD_3V3</text>
<text x="101.6" y="86">APPS_USB_VPLL</text>
<text x="136.6" y="88.6">12</text>
<text x="141.4" y="89.4">VCORE1</text>
<text x="141.4" y="84.3">VCCIO4</text>
<text x="159.5" y="89.4">ADBUS5</text>
<text x="159.5" y="86.9">ADBUS4</text>
<text x="159.5" y="84.3">ADBUS3</text>
<text x="168.9" y="86">21</text>
<text x="168.9" y="88.6">22</text>
<text x="206" y="84.3">1K</text>
<text x="377.9" y="89.7">GND</text>
<text x="102.8" y="91.1">APPS_USB_VPHY</text>
<text x="136.6" y="91.1">37</text>
<text x="136.6" y="93.7">64</text>
<text x="141.4" y="94.5">VCORE3</text>
<text x="141.4" y="92">VCORE2</text>
<text x="159.5" y="94.5">ADBUS7</text>
<text x="159.5" y="92">ADBUS6</text>
<text x="168.9" y="91.1">23</text>
<text x="168.9" y="93.7">24</text>
<text x="220.9" y="93.7">USB_APPS_SRST_L</text>
<text x="22.9" y="100">VDD_5V_USB_APP</text>
<text x="101.6" y="96.2">APPS_VDD_USB_1V8</text>
<text x="137.5" y="98.7">9</text>
<text x="137.5" y="101.3">4</text>
<text x="141.4" y="99.6">VPLL</text>
<text x="159.5" y="99.6">ACBUS0</text>
<text x="168.9" y="98.7">26</text>
<text x="168.9" y="101.3">27</text>
<text x="46.4" y="103.9" transform="rotate(-90 46.4 103.9)">C9</text>
<text x="53.8" y="105.1" transform="rotate(-90 53.8 105.1)">0.1UF</text>
<text x="57.9" y="105.6" transform="rotate(-90 57.9 105.6)">C41</text>
<text x="65.2" y="106.3" transform="rotate(-90 65.2 106.3)">3.3UF</text>
<text x="136.6" y="106.4">50</text>
<text x="141.4" y="102.1">VPHY</text>
<text x="141.4" y="107.2">VREGIN</text>
<text x="159.5" y="107.2">ACBUS3</text>
<text x="159.5" y="104.7">ACBUS2</text>
<text x="159.5" y="102.1">ACBUS1</text>
<text x="168.9" y="103.8">28</text>
<text x="168.9" y="106.4">29</text>
<text x="24.6" y="113.2" transform="rotate(-90 24.6 113.2)">FB6</text>
<text x="136.6" y="108.9">49</text>
<text x="137.5" y="114">7</text>
<text x="141.4" y="109.7">VREGOUT</text>
<text x="159.5" y="112.3">ACBUS5</text>
<text x="159.5" y="109.7">ACBUS4</text>
<text x="168.9" y="108.9">30</text>
<text x="168.9" y="111.4">32</text>
<text x="168.9" y="114">33</text>
<text x="14.4" y="118.9">J8</text>
<text x="29.7" y="114.8" transform="rotate(-90 29.7 114.8)">600Ohm</text>
<text x="47.8" y="116.3">GND</text>
<text x="59.2" y="117.6">GND</text>
<text x="137.5" y="116.5">8</text>
<text x="141.4" y="117.4">DP</text>
<text x="141.4" y="114.8">DM</text>
<text x="159.5" y="117.4">ACBUS7</text>
<text x="159.5" y="114.8">ACBUS6</text>
<text x="168.9" y="116.5">34</text>
<text x="20.3" y="124.2">2</text>
<text x="20.3" y="121.7">1</text>
<text x="47" y="124.1">APPS_USB_DM</text>
<text x="95.2" y="122.9">VDD_3V3</text>
<text x="108.2" y="125">R6</text>
<text x="137.5" y="121.6">6</text>
<text x="141.4" y="122.4">REF</text>
<text x="159.5" y="125">BDBUS1</text>
<text x="159.5" y="122.4">BDBUS0</text>
<text x="168.9" y="121.6">38</text>
<text x="168.9" y="124.1">39</text>
<text x="197.1" y="121.2">R7</text>
<text x="211.1" y="121.2">1K</text>
<text x="223.5" y="121.6">UART1_RX_GPIO_A5</text>
<text x="223.5" y="124.1">UART1_TX_GPIO_A4</text>
<text x="20.3" y="131.8">5</text>
<text x="20.3" y="129.3">4</text>
<text x="20.3" y="126.7">3</text>
<text x="47" y="126.7">APPS_USB_DP</text>
<text x="80.5" y="128.5" transform="rotate(-90 80.5 128.5)">R48</text>
<text x="85.5" y="128.4" transform="rotate(-90 85.5 128.4)">12K</text>
<text x="108.2" y="130">1K</text>
<text x="114.9" y="131.8">APPS_USB_EECS</text>
<text x="136.6" y="131.8">63</text>
<text x="136.6" y="126.7">14</text>
<text x="141.4" y="127.5">RESET*</text>
<text x="159.5" y="130">BDBUS3</text>
<text x="159.5" y="127.5">BDBUS2</text>
<text x="168.9" y="131.8">43</text>
<text x="168.9" y="129.2">41</text>
<text x="168.9" y="126.7">40</text>
<text x="223.5" y="129.2">UART1_CTS_N_GPIO_A1</text>
<text x="223.5" y="126.7">UART1_RTS_N_GPIO_A0</text>
<text x="20.3" y="136.9">SH2</text>
<text x="20.3" y="134.4">SH1</text>
<text x="115.5" y="136.8">APPS_USB_EEDATA</text>
<text x="115.5" y="134.3">APPS_USB_EECLK</text>
<text x="136.6" y="136.8">61</text>
<text x="136.6" y="134.3">62</text>
<text x="141.4" y="132.6">EECS</text>
<text x="141.4" y="135.1">EECLK</text>
<text x="141.4" y="137.7">EEDATA</text>
<text x="159.5" y="137.7">BDBUS6</text>
<text x="159.5" y="135.1">BDBUS5</text>
<text x="159.5" y="132.6">BDBUS4</text>
<text x="168.9" y="134.3">44</text>
<text x="168.9" y="136.8">45</text>
<text x="20.3" y="142">SH4</text>
<text x="20.3" y="139.4">SH3</text>
<text x="80.8" y="140.5">GND</text>
<text x="124.4" y="141.9">APPS_USB_OSCI2</text>
<text x="141.4" y="142.7">OSCI</text>
<text x="159.5" y="140.2">BDBUS7</text>
<text x="168.9" y="139.4">46</text>
<text x="10.1" y="147">UH51543-S7-7F</text>
<text x="24.9" y="149.3">GND</text>
<text x="113.3" y="149.1">Y2</text>
<text x="125.7" y="149.5">APPS_USB_OSCO</text>
<text x="137.5" y="149.5">3</text>
<text x="159.5" y="147.8">BCBUS1</text>
<text x="159.5" y="145.3">BCBUS0</text>
<text x="168.9" y="144.4">48</text>
<text x="168.9" y="147">52</text>
<text x="168.9" y="149.5">53</text>
<text x="221.5" y="144.4">VDD_3V3</text>
<text x="136.6" y="154.6">13</text>
<text x="141.4" y="150.4">OSCO</text>
<text x="141.4" y="155.4">TEST</text>
<text x="159.5" y="155.4">BCBUS4</text>
<text x="159.5" y="152.9">BCBUS3</text>
<text x="159.5" y="150.4">BCBUS2</text>
<text x="168.9" y="152.1">54</text>
<text x="168.9" y="154.6">55</text>
<text x="6.9" y="161">VDD_3V3</text>
<text x="110.5" y="156.7">12MEGHZ</text>
<text x="137.5" y="159.7">1</text>
<text x="141.4" y="160.5">GND1</text>
<text x="159.5" y="160.5">BCBUS6</text>
<text x="159.5" y="158">BCBUS5</text>
<text x="168.9" y="157.1">57</text>
<text x="168.9" y="159.7">58</text>
<text x="223.9" y="157.7" transform="rotate(-90 223.9 157.7)">R40</text>
<text x="229" y="157.6" transform="rotate(-90 229 157.6)">150</text>
<text x="101" y="162.3" transform="rotate(-90 101 162.3)">C4</text>
<text x="108.4" y="163.2" transform="rotate(-90 108.4 163.2)">27PF</text>
<text x="121.4" y="162.3" transform="rotate(-90 121.4 162.3)">C3</text>
<text x="128.7" y="163.2" transform="rotate(-90 128.7 163.2)">27PF</text>
<text x="136.6" y="164.8">11</text>
<text x="136.6" y="167.3">15</text>
<text x="137.5" y="162.2">5</text>
<text x="141.4" y="165.6">GND3</text>
<text x="141.4" y="163.1">GND2</text>
<text x="151.6" y="163.1">BCBUS7/PWRSAV*</text>
<text x="168.9" y="162.2">59</text>
<text x="168.9" y="167.3">60</text>
<text x="74.9" y="172.4">VDD_3V3</text>
<text x="136.6" y="169.8">25</text>
<text x="136.6" y="172.4">35</text>
<text x="141.4" y="173.2">GND6</text>
<text x="141.4" y="170.7">GND5</text>
<text x="141.4" y="168.1">GND4</text>
<text x="157.6" y="170.7">SUSPEND*</text>
<text x="159.3" y="168.1">PWREN*</text>
<text x="168.9" y="169.8">36</text>
<text x="222.9" y="172.5" transform="rotate(-90 222.9 172.5)">D8</text>
<text x="13.2" y="178" transform="rotate(-90 13.2 178)">R34</text>
<text x="18.2" y="178" transform="rotate(-90 18.2 178)">10K</text>
<text x="22.1" y="178" transform="rotate(-90 22.1 178)">R35</text>
<text x="27.1" y="178" transform="rotate(-90 27.1 178)">10K</text>
<text x="30.9" y="178" transform="rotate(-90 30.9 178)">R33</text>
<text x="36" y="178" transform="rotate(-90 36 178)">10K</text>
<text x="102.4" y="174.7">GND</text>
<text x="122.7" y="174.7">GND</text>
<text x="136.6" y="177.5">51</text>
<text x="136.6" y="174.9">47</text>
<text x="141.4" y="175.8">GND7</text>
<text x="141.4" y="178.3">GND8</text>
<text x="159.6" y="178.3">HS-GND</text>
<text x="161.3" y="175.8">AGND</text>
<text x="168.9" y="174.9">10</text>
<text x="168.9" y="177.5">H</text>
<text x="147.4" y="182.1">FT2232HQ-TRAY</text>
<text x="172.2" y="184.9">GND</text>
<text x="207" y="181.3">APPS_LED_USB_UART</text>
<text x="74.4" y="186.5" transform="rotate(-90 74.4 186.5)">C8</text>
<text x="81.7" y="187.6" transform="rotate(-90 81.7 187.6)">0.1UF</text>
<text x="131.6" y="186.2">GND</text>
<text x="56.1" y="197.3">U6</text>
<text x="48.6" y="202.9">2</text>
<text x="48.6" y="200.3">3</text>
<text x="52.6" y="201.2">DI</text>
<text x="53.1" y="203.7">SK</text>
<text x="58.4" y="201.2">VCC</text>
<text x="64.8" y="200.3">8</text>
<text x="75.7" y="198.9">GND</text>
<text x="77.3" y="203.7">R36</text>
<text x="48.6" y="207.9">7</text>
<text x="48.6" y="205.4">1</text>
<text x="52.6" y="206.2">CS</text>
<text x="52.6" y="208.8">DNU</text>
<text x="59.3" y="206.2">DO</text>
<text x="64.8" y="205.4">4</text>
<text x="77.1" y="208.8">2.2K</text>
<text x="224.7" y="205.4">VDD_3V3</text>
<text x="48.6" y="210.5">6</text>
<text x="51.2" y="215.1">AT93C46D-TH-T</text>
<text x="52.6" y="211.3">NC</text>
<text x="58.2" y="211.3">GND</text>
<text x="64.8" y="210.5">5</text>
<text x="68.1" y="217.9">GND</text>
<text x="225.2" y="218.6" transform="rotate(-90 225.2 218.6)">R39</text>
<text x="230.3" y="218.5" transform="rotate(-90 230.3 218.5)">150</text>
<text x="224.2" y="233.4" transform="rotate(-90 224.2 233.4)">D9</text>
<text x="227.8" y="242.3">D</text>
<text x="210.8" y="249.9">NTS4001NT1G</text>
<text x="233.1" y="250.9">G</text>
<text x="245.1" y="248.6">JTAG_TCK_GPIO_A3</text>
<text x="219.6" y="252.4">Q2</text>
<text x="228" y="256.3">S</text>
<text x="225.5" y="263.6">GND</text>
</g>
</svg>
